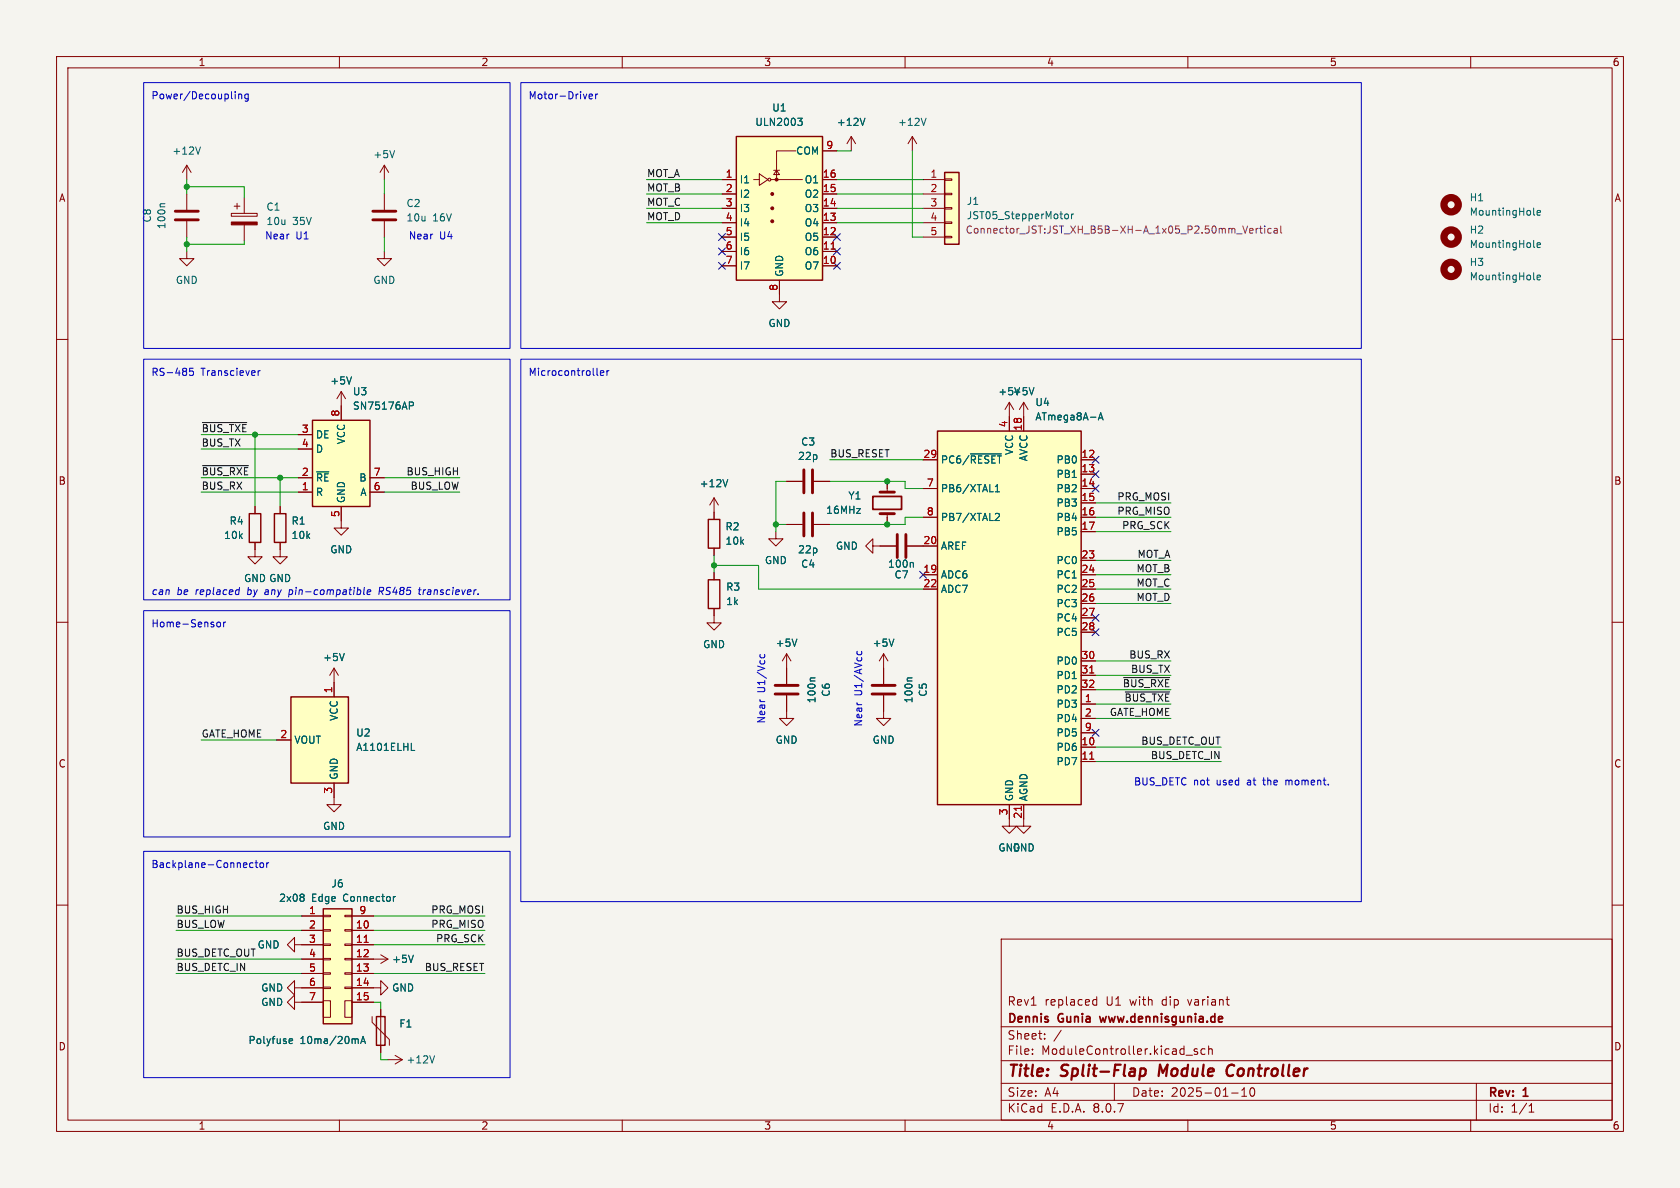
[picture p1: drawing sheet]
<svg xmlns="http://www.w3.org/2000/svg" width="297mm" height="210mm" viewBox="0 0 297 210" stroke-linecap="round" stroke-linejoin="round" font-family="sans-serif">
<path d="M0 0h297v210h-297z" fill="#f5f4ef" stroke="#f5f4ef" stroke-width=".18"/>
<g fill="none" stroke="#840000" stroke-width=".18">
<path d="M10 10h277v190h-277zM12 12h273v186h-273zM60 10v2M110 10v2M160 10v2M210 10v2M260 10v2M10 60h2M285 60h2M60.3 92.1v1.2h-1.2l1.2 1.3 1.3-1.3h-1.3M10 110h2M285 110h2"/>
<path d="M10 160h2M177 166h108v32h-108zM193.2 177.6l.3 .1 .4-.1M193.9 176.2v1.5M193.9 176.8l-.4-.1-.3 .1M285 160h2M60 198v2M110 198v2M160 198v2M177 194.5h108M177 191.5h108M177 187.5h108"/>
<path d="M177 181.5h108M182.5 186.3v.1M182.5 185.5v.1M184.7 183.6v.1M184.7 182.8v.1M187.6 182.1l-1.3 2M197 191.5v3M209.7 186.5h1.1M210 198v2M211.7 185.5l-.4-.1-.2 .2 .1 .2 .5 .2v.3h-.6M213 185.5l-.4-.1-.3 .3v.4l.2 .2h.5M213.7 185.5l.2-.1 .3 .1 .1 .9"/>
<path d="M213.7 184.9v1.5M217.7 193.2h1.2M219.5 193.8h.9M219.5 192.7l.5-.4v1.5M221.1 192.4l.2-.1a.81 .81 0 0 1 .6 .6 .81 .81 0 0 1-.3 .8l-.1 .1a.81 .81 0 0 1-.4-1.4zM260 198v2M261 191.5v6.5M270.3 196.6h.9M270.3 195.5l.4-.4v1.5"/>
</g>
<path d="M201.6 189l.2-.1 .6 .1 .2 .3-.1 .5a.66 .66 0 0 1-1 .3M201.7 188.9l-.3 2M205.1 188.2l-.3 2M217.8 188.2a1.13 1.13 0 0 0-.9 .7 1.13 1.13 0 0 0 .2 1.2l.3 .1 .5-.1" fill="none" stroke="#840000" stroke-width=".4"/>
<path d="M194.4 179.7l.3 1" fill="none" stroke="#840000" stroke-width=".3"/>
<circle cx="256.5" cy="47.6" r="1.27" fill="none" stroke="#840000" stroke-width="1.3"/>
<path d="M271.1 49.3l.2 .2M271.7 49.1l.6-.2v-.2l-.4-.1-.2 .2 .1 .6h.5" fill="none" stroke="#006464" stroke-width=".18"/>
<path d="M55.2 74.3h10.2v15.2h-10.2z" fill="#ffffc2"/>
<path d="M55.2 74.3h10.2v15.2h-10.2zM44.1 90.8h2v5.1h-2z" fill="none" stroke="#840000" stroke-width=".25"/>
<g fill="none" stroke="#840000" stroke-width=".18">
<path d="M150.5 24.1l-.8 1.3M150.5 24.1v2.6M150.5 24.1l.8 1.3M161.3 24.1l-.8 1.3M161.3 24.1v2.6M161.3 24.1l.8 1.3M52.7 76.8h2.5M52.7 79.4h2.5M60.3 71.8v2.5M45.1 95.9v2.5h-1.3l1.3 1.3 1.3-1.3h-1.3M45.1 89.5v1.3M49.5 97.2v1.2h-1.2l1.2 1.3 1.3-1.3h-1.3"/>
<path d="M52.7 87h2.5M52.7 84.5h2.5M60.3 89.5v2.6M65.4 87h2.5M65.4 84.5h2.5"/>
</g>
<path d="M152.9 20.9l-.4 1.3M163.7 20.9l-.4 1.3M72.4 71.1h.5l.2 .2-.1 .4h-.6M56 83.4h2.1" fill="none" stroke="#006464" stroke-width=".18"/>
<path d="M167 30.5h2.5v12.7h-2.5z" fill="#ffffc2"/>
<g fill="none" stroke="#840000" stroke-width=".18">
<path d="M163.2 31.8h3.8M163.2 34.3h3.8M163.2 36.8h3.8M163.2 39.4h3.8M167 39.2h1.3v.3h-1.3zM167 36.7h1.3v.3h-1.3zM167 34.2h1.3v.2h-1.3zM167 31.6h1.3v.3h-1.3zM163.2 41.9h3.8M167 41.8h1.3v.2h-1.3zM60.3 69.2l-.7 1.3M60.3 69.2v2.6"/>
<path d="M60.3 69.2l.8 1.3M59.1 118.1l-.8 1.3M59.1 118.1v2.6M59.1 118.1l.7 1.3M59.1 141v1.2h1.2l-1.2 1.3-1.3-1.3h1.3M52.1 177.2v-1.3l-1.3 1.3 1.3 1.2v-1.2h1.2M52.1 167v-1.3l-1.3 1.3 1.3 1.3v-1.3h1.2M65.8 179.7v1l3 3.1v1M67.3 178.4v7.7M68.6 187.3h2.5M69.8 186.6l1.3 .7M71.1 187.3l-1.3 .8"/>
</g>
<path d="M167 30.5h2.5v12.7h-2.5zM66.5 179.7h1.6v5.1h-1.6z" fill="none" stroke="#840000" stroke-width=".25"/>
<g fill="none" stroke="#006464" stroke-width=".18">
<path d="M188.2 38.1l.3-.3 .3 .1 .1 .2-.1 .5-.3 .1-.3-.3M189.4 37.8v.9M189.8 37.8l-.4 .3M271.1 37.9l.2 .1M271.7 37.6l.6-.1v-.2l-.4-.1-.2 .2 .1 .6h.5M271.1 43.6l.2 .2M271.7 43.3l.6-.1v-.2l-.4-.1-.2 .2 .1 .6h.5M62.1 66.6l-.4 1.3M60.9 115.5l-.5 1.3M51.1 184.3l.2 .2 .4-.1M51.1 183.8l.2-.2h.2l.2 .2v.1l-.6 .2M63.2 183.6l.1 .2v.7"/>
<path d="M63.8 184.5l.4-1.3 .4 1.3M63.9 184.1h.6M76.8 186.6l-.4 1.3"/>
</g>
<path d="M219.7 39.9l.4 1.3 .5-1.3M222.9 39.9v1.1l.3 .2M223.6 39.9v.2M226.4 39.9v1.1l.2 .2M220.9 40.8l.6-.1v-.3h-.4l-.2 .2 .1 .6h.5M222.1 40.4v.8M222.4 40.4l-.3 .2M222.7 40.4h.5M223.6 40.4v.8M224.7 40.4h-.3l-.3 .2 .1 .6h.5M225.3 40.4h.5v.8M225.8 40.7h-.4l-.2 .2 .2 .3h.4" fill="none" stroke="#840084" stroke-width=".18"/>
<g fill="none" stroke="#840000" stroke-width="1.3">
<circle cx="256.5" cy="36.2" r="1.27"/>
<circle cx="256.5" cy="41.9" r="1.27"/>
</g>
<path d="M51.4 123.2h10.2v15.2h-10.2z" fill="#ffffc2"/>
<path d="M51.4 123.2h10.2v15.2h-10.2z" fill="none" stroke="#840000" stroke-width=".25"/>
<path d="M48.9 130.8h2.5M59.1 120.7v2.5M59.1 138.4v2.6M52.1 174.6v-1.2l-1.3 1.2 1.3 1.3v-1.3h1.2M66 169.5h2.6M67.3 168.8l1.3 .7M68.6 169.5l-1.3 .8" fill="none" stroke="#840000" stroke-width=".18"/>
<path d="M72.7 132.7h.6M73.1 168.9l-.4 1.2" fill="none" stroke="#006464" stroke-width=".18"/>
<path d="M57.1 160.7h5.1v20.3h-5.1z" fill="#ffffc2"/>
<g fill="none" stroke="#840000" stroke-width=".18">
<path d="M139.1 118.1v2.8M139.1 122.9v4.1h-1.3l1.3 1.3 1.2-1.3h-1.2M156.2 125.7v1.3h-1.3l1.3 1.3 1.3-1.3h-1.3M178.4 144.8v1.3h-1.2l1.2 1.2 1.3-1.2h-1.3M181 144.8v1.3h-1.3l1.3 1.2 1.2-1.2h-1.2M53.3 161.9h3.8M53.3 164.5h3.8M53.3 167h3.8M53.3 169.5h3.8M53.3 172.1h3.8M53.3 174.6h3.8M53.3 177.2h3.8"/>
<path d="M57.1 176.9h1.3v2.9h-1.3zM57.1 174.5h1.3v.3h-1.3zM57.1 172h1.3v.2h-1.3zM57.1 169.4h1.3v.3h-1.3zM57.1 166.9h1.3v.2h-1.3zM57.1 164.3h1.3v.3h-1.3zM57.1 161.8h1.3v.3h-1.3zM61 176.9h1.2v2.9h-1.2zM61 174.5h1.2v.3h-1.2zM61 172h1.2v.2h-1.2zM61 169.4h1.2v.3h-1.2zM61 166.9h1.2v.2h-1.2z"/>
<path d="M61 164.3h1.2v.3h-1.2zM61 161.8h1.2v.3h-1.2zM62.2 161.9h3.8M62.2 164.5h3.8M62.2 167h3.8M62.2 169.5h3.8M62.2 172.1h3.8M62.2 174.6h3.8M62.2 177.2h3.8"/>
</g>
<path d="M57.1 160.7h5.1v20.3h-5.1z" fill="none" stroke="#840000" stroke-width=".25"/>
<path d="M64.4 166.6h.7" fill="none" stroke="#a90000" stroke-width=".18"/>
<path d="M144.1 119.8h-.7l-.2 .2M53.5 158.1l.3 .2-.3 .3 .3 .2v.3l-.3 .2M69.9 158.5l-.4 .2" fill="none" stroke="#006464" stroke-width=".18"/>
<path d="M137 121.2h4.1M137 122.7h4.1" fill="none" stroke="#840000" stroke-width=".51"/>
<path d="M165.7 76.2h25.4v66h-25.4z" fill="#ffffc2"/>
<path d="M165.7 76.2h25.4v66h-25.4zM48.5 90.8h2v5.1h-2zM125.2 91.8h2.1v5.1h-2.1zM125.2 102.5h2.1v5.1h-2.1z" fill="none" stroke="#840000" stroke-width=".25"/>
<g fill="none" stroke="#840000" stroke-width=".18">
<path d="M33 29.2l.8 1.3M33 29.2v2.6M33 29.2l-.7 1.3M67.9 29.2v2.6M67.9 34.3v2.8M67.9 39.1v2.8M67.9 29.2l-.7 1.3M67.9 29.2l.8 1.3M33 44.5v1.2h-1.3l1.3 1.3 1.3-1.3h-1.3M137.8 52.1v1.2h1.3l-1.3 1.3-1.3-1.3h1.3M178.4 71.1v5.1M178.4 71.1l-.7 1.3"/>
<path d="M178.4 71.1l.8 1.3M181 71.1v5.1M181 71.1l-.8 1.3M181 71.1l.7 1.3M49.5 89.5v1.3M49.5 95.9v1.3M126.2 88v3.8M126.2 96.9v1.3M126.2 88l.8 1.3M126.2 88l-.7 1.3M137.2 94v1.3h-1.3l1.3 1.2 1.2-1.2h-1.2M139.1 92.7h2.8"/>
<path d="M139.1 85.1h2.8M143.9 92.7h2.8M143.9 85.1h2.8M154.3 96.5v1.3l-1.3-1.3 1.3-1.2v1.2h4.1M156.8 85.1v1.9M156.8 90.8v1.9M160.4 96.5h5.3M163.2 81.3h2.5M163.2 86.4h2.5M163.2 91.4h2.5M191.1 81.3h2.6M191.1 83.8h2.6"/>
<path d="M191.1 86.4h2.6M191.1 88.9h2.6M191.1 91.4h2.6M191.1 94h2.6M191.1 99.1h2.6M126.2 107.6v2.5h-1.2l1.2 1.3 1.3-1.3h-1.3M126.2 101.2v1.3M139.1 115.6l-.8 1.2M139.1 115.6v2.5M139.1 115.6l.7 1.2M156.2 115.6v5.3M156.2 115.6l-.8 1.2"/>
<path d="M156.2 115.6l.8 1.2M163.2 101.6h2.5M163.2 104.1h2.5M191.1 101.6h2.6M191.1 104.1h2.6M191.1 106.7h2.6M191.1 109.2h2.6M191.1 111.8h2.6M191.1 116.8h2.6M191.1 119.4h2.6M156.2 122.9v2.8M191.1 124.5h2.6"/>
<path d="M191.1 132.1h2.6M191.1 134.6h2.6M191.1 127h2.6M191.1 121.9h2.6M191.1 129.5h2.6M178.4 142.2v2.6M181 142.2v2.6M66 174.6h1.3v-1.2l1.3 1.2-1.3 1.3v-1.3"/>
</g>
<path d="M192.6 119h.8M192.6 134.2h.8M180.6 142.5v.8" fill="none" stroke="#a90000" stroke-width=".18"/>
<g fill="none" stroke="#006464" stroke-width=".18">
<path d="M35.4 26l-.4 1.2M69.8 26.6l-.5 1.3M182.8 68.5l-.4 1.3M194.2 74.2l.4-1.2 .4 1.2M194.3 73.9h.6M128.7 84.8l-.5 1.3M161.3 99.4l.2 .2v.7M171.6 80.2h5.4M176 86.9h.7M176 86l.3-.3v1.2M176 90.9l.4-.2 .3 .4-.8 .9h.8M140.9 113l-.4 1.2"/>
<path d="M158 113l-.4 1.2M161.2 119.8h-.6l-.2 .2"/>
</g>
<path d="M65.9 38.9h4.1M65.9 37.3h4.1M142.1 83.1v4M142.1 90.7v4M143.6 83.1v4M143.6 90.7v4M155.6 87h2.5M155.6 90.8h2.5M158.6 94.5v4.1M160.1 94.5v4.1M154.2 121.2h4M154.2 122.7h4" fill="none" stroke="#840000" stroke-width=".51"/>
<path d="M154.3 87.8h5.1v2.2h-5.1z" fill="none" stroke="#840000" stroke-width=".3"/>
<path d="M130.2 24.1h15.2v25.4h-15.2z" fill="#ffffc2"/>
<path d="M130.2 24.1h15.2v25.4h-15.2z" fill="none" stroke="#840000" stroke-width=".25"/>
<g fill="none" stroke="#840000" stroke-width=".18">
<path d="M33 34.3v2.8M33 39.1v2.8M40.9 37.7h4.6v.5h-4.6zM41.4 36.4h1M41.9 35.9v1.1M43.2 34.9v2.8M43.2 39.8v2.7M127.6 31.8h2.6M127.6 39.4h2.6M127.6 36.8h2.6M127.6 34.3h2.6M133.2 31.8h1"/>
<path d="M134.2 30.7l1.6 1.1-1.6 1zM136.3 31.8h5.6M136.8 30.1h1M137.3 30.1l.5 .8h-1zM140.7 26.7h-3.4v5.1M145.4 31.8h2.6M145.4 39.4h2.6M145.4 36.8h2.6M145.4 34.3h2.6M145.4 26.7h2.6M67.9 44.5v1.2h-1.2l1.2 1.3 1.3-1.3h-1.3M127.6 47h2.6"/>
<path d="M127.6 44.5h2.6M127.6 41.9h2.6M137.8 49.5v2.6M145.4 47h2.6M145.4 44.5h2.6M145.4 41.9h2.6M52.7 76.8h2.5M52.7 79.4h2.5M60.3 71.8v2.5M178.4 73.7v2.5M181 73.7v2.5M45.1 89.5v1.3"/>
<path d="M45.1 95.9v1.3M49.5 89.5v1.3M49.5 95.9v1.3M52.7 87h2.5M52.7 84.5h2.5M60.3 89.5v2.6M65.4 87h2.5M65.4 84.5h2.5M126.2 90.6v1.2M126.2 96.9v1.3M139.1 85.1h2.8M139.1 92.7h2.8"/>
<path d="M143.9 85.1h2.8M143.9 92.7h2.8M155.6 96.5h2.8M156.8 85.1v1.3M156.8 91.4v1.3M160.4 96.5h5.3M163.2 81.3h2.5M163.2 86.4h2.5M163.2 91.4h2.5M191.1 81.3h2.6M191.1 83.8h2.6M191.1 86.4h2.6"/>
<path d="M191.1 88.9h2.6M191.1 91.4h2.6M191.1 94h2.6M191.1 99.1h2.6M126.2 101.2v1.3M126.2 107.6v1.2M139.1 118.1v2.8M156.2 118.1v2.8M163.2 101.6h2.5M163.2 104.1h2.5M191.1 101.6h2.6M191.1 104.1h2.6"/>
<path d="M191.1 106.7h2.6M191.1 109.2h2.6M191.1 111.8h2.6M191.1 116.8h2.6M191.1 119.4h2.6M48.9 130.8h2.5M59.1 120.7v2.5M59.1 138.4v2.6M139.1 122.9v2.8M156.2 122.9v2.8M191.1 124.5h2.6M191.1 132.1h2.6"/>
<path d="M191.1 134.6h2.6M191.1 127h2.6M191.1 121.9h2.6M191.1 129.5h2.6M178.4 142.2v2.6M181 142.2v2.6M53.3 161.9h3.8M53.3 164.5h3.8M53.3 167h3.8M53.3 169.5h3.8M53.3 172.1h3.8M53.3 174.6h3.8"/>
<path d="M53.3 177.2h3.8M62.2 161.9h3.8M62.2 164.5h3.8M62.2 167h3.8M62.2 169.5h3.8M62.2 172.1h3.8M62.2 174.6h3.8M62.2 177.2h3.8M67.3 178.4v1.3M67.3 184.8v1.3"/>
<circle cx="136" cy="31.7" r=".25"/>
</g>
<g fill="#840000" stroke="#840000" stroke-width=".18">
<path d="M40.9 39.2h4.6v.6h-4.6z"/>
<circle cx="136.5" cy="39.1" r=".25"/>
<circle cx="136.5" cy="36.8" r=".25"/>
<circle cx="136.5" cy="34.3" r=".25"/>
<circle cx="137.3" cy="31.7" r=".25"/>
</g>
<path d="M146.9 44h.8M192.6 119h.8M192.6 134.2h.8M180.6 142.5v.8M64.4 166.6h.7" fill="none" stroke="#a90000" stroke-width=".18"/>
<g fill="none" stroke="#006464" stroke-width=".18">
<path d="M29.2 36h-.7l-.2 .2M141 20.9h.8l-.4 .5 .4 .1v.4l-.2 .3h-.4M152.9 20.9l-.4 1.3M62.1 66.6l-.4 1.3M72.4 71.1h.5l.2 .2-.1 .4h-.6M182.8 68.5l-.4 1.3M194.2 74.2l.4-1.2 .4 1.2M194.3 73.9h.6M56 83.4h2.1M128.7 84.8l-.5 1.3M161.3 99.4l.2 .2v.7M171.6 80.2h5.4"/>
<path d="M176 86.9h.7M176 86l.3-.3v1.2M176 90.9l.4-.2 .3 .4-.8 .9h.8M60.9 115.5l-.5 1.3M140.9 113l-.4 1.2M144.1 119.8h-.7l-.2 .2M158 113l-.4 1.2M161.2 119.8h-.6l-.2 .2M72.7 132.7h.6M53.5 158.1l.3 .2-.3 .3 .3 .2v.3l-.3 .2M69.9 158.5l-.4 .2M73.1 168.9l-.4 1.2"/>
<path d="M51.1 184.3l.2 .2 .4-.1M51.1 183.8l.2-.2h.2l.2 .2v.1l-.6 .2M63.2 183.6l.1 .2v.7M63.8 184.5l.4-1.3 .4 1.3M63.9 184.1h.6"/>
</g>
<path d="M31 38.9h4.1M31 37.3h4.1" fill="none" stroke="#840000" stroke-width=".51"/>
<path d="M35.8 74.7h7.8M35.8 82.3h8.1M198.6 119.8h8.2M198.9 122.3h7.9" fill="none" stroke="#0f0f0f" stroke-width=".18"/>
<g fill="none" stroke="#0000c2" stroke-width=".18">
<path d="M25.4 14.6h64.8v47h-64.8zM41.6 16.2v.1M41.6 16.6v.9M42.2 16.7l.2-.1 .3 .1v.8M42.2 16.6v.9M43.9 16.7l-.4-.1-.2 .3 .1 .5h.5M43.9 16.6v1.1l-.3 .2-.3-.1M92.1 14.6h148.6v47h-148.6zM104.1 17.1l.7-.2-.1-.2-.4-.1-.2 .2 .1 .6h.5M105.3 16.6v.9M105.7 16.6l-.4 .3M25.4 63.5h64.8v42.5h-64.8z"/>
<path d="M34.1 65.1h-.6v.6l.2-.1h.4l.1 .2-.1 .4-.1 .2-.5-.2M45.6 65.5v.9M46 65.5l-.4 .3M92.1 63.5h148.6v95.9h-148.6zM105.5 66.2l.2 .2M106.1 65.9l.6-.1v-.2l-.4-.1-.2 .2 .1 .6h.5M107.3 65.5v.9M107.7 65.5l-.4 .3M25.4 108h64.8v40h-64.8zM38.4 110h.3l.3 .2v.4l-.3 .2h-.3l-.1-.2zM39.5 110v.8M39.9 110l-.4 .2"/>
<path d="M42.2 104.3h.1M42.3 103.8l-.1 1.3M51.1 105l.1 .1M51.2 104.3l-.2 1.2M64.4 103.8l-.1 1.1 .1 .2M64.9 104.7l.6-.1v-.3h-.4l-.2 .1v.6h.5M67.1 104.5h.4M67.6 103.8h-.5l-.1 1.3M74 104.3h.5M74.2 103.8l-.1 1.1 .3 .2M134.4 115.7v.3l.1 .2M135.1 115.7l.1 .3-.1 .2"/>
<path d="M151.6 115.1v.5M152.3 115.1v.5M227.3 137.9v.9M227.5 137.9l-.2 .1M25.4 150.5h64.8v40h-64.8zM44.2 153.3h.5M44.2 152.6h.5M45.1 152.5h.5M45.3 152.1v1.1l.3 .2M46 152.6l.2-.1 .3 .1 .1 .5-.1 .2-.3 .1-.2-.2zM47.2 152.5v.9M47.5 152.5l-.3 .3"/>
</g>
<g fill="none" stroke="#009600" stroke-width=".18">
<path d="M33 33h10.2v1.9M33 31.8v2.5M67.9 31.8v2.5M114.3 39.4h13.3M114.3 36.8h13.3M114.3 34.3h13.3M114.3 31.8h13.3M148 26.7h2.5M148 39.4h15.2M148 36.8h15.2M148 34.3h15.2M148 31.8h15.2"/>
<path d="M161.3 26.7v15.2h1.9M33 41.9v2.6M43.2 42.5v.7h-10.2M67.9 41.9v2.6M35.6 79.4h17.1M35.6 76.8h17.1M45.1 76.8v12.7M35.6 84.5h17.1M35.6 87h17.1M49.5 84.5v5M67.9 84.5h13.4M67.9 87h13.4"/>
<path d="M126.2 99.9h7.9v4.2h29.1M126.2 98.2v3M137.2 92.7h1.9M139.1 85.1h-1.9v8.9M146.7 85.1h13.3v1.3h3.2M146.7 81.3h16.5M163.2 91.4h-3.2v1.3h-13.3M193.7 99.1h13.3M193.7 94h13.3M193.7 88.9h13.3M193.7 91.4h13.3M193.7 104.1h13.3"/>
<path d="M193.7 119.4h13.3M193.7 116.8h13.3M193.7 101.6h13.3M193.7 106.7h13.3M35.6 130.8h13.3M193.7 127h13.3M193.7 121.9h13.3M193.7 132.1h22.2M193.7 124.5h13.3M193.7 134.6h22.2M31.1 161.9h22.2M31.1 164.5h22.2"/>
<path d="M31.1 172.1h22.2M31.1 169.5h22.2M66 161.9h19.7M66 177.2h1.3v1.2M66 164.5h19.7M66 172.1h19.7M66 167h19.7M67.3 186.1v1.2h1.3"/>
</g>
<g fill="none" stroke="#000084" stroke-width=".18">
<path d="M127 41.3l1.2 1.2M127 43.8l1.2 1.3M127 46.4l1.2 1.2M128.2 41.3l-1.2 1.2M128.2 43.8l-1.2 1.3M128.2 46.4l-1.2 1.2M147.3 43.8l1.3 1.3M147.3 41.3l1.3 1.2M147.3 46.4l1.3 1.2M148.6 43.8l-1.3 1.3M148.6 41.3l-1.3 1.2M148.6 46.4l-1.3 1.2"/>
<path d="M193.1 85.8l1.2 1.2M193.1 83.2l1.2 1.2M193.1 80.7l1.2 1.2M194.3 85.8l-1.2 1.2M194.3 83.2l-1.2 1.2M194.3 80.7l-1.2 1.2M162.6 101l1.2 1.2M163.8 101l-1.2 1.2M193.1 111.2l1.2 1.2M193.1 108.6l1.2 1.2M194.3 111.2l-1.2 1.2M194.3 108.6l-1.2 1.2"/>
<path d="M193.1 128.9l1.2 1.2M194.3 128.9l-1.2 1.2"/>
</g>
<g fill="#009600" stroke="#009600" stroke-width=".18">
<circle cx="33" cy="43.2" r=".46"/>
<circle cx="33" cy="33" r=".46"/>
<circle cx="156.8" cy="92.7" r=".46"/>
<circle cx="156.8" cy="85.1" r=".46"/>
<circle cx="137.2" cy="92.7" r=".46"/>
<circle cx="126.2" cy="99.9" r=".46"/>
<circle cx="49.5" cy="84.5" r=".46"/>
</g>
<g font-size="2.8" fill="#840000">
<text x="178" y="190.9">Title:</text>
<text x="187.7" y="190.9">Split-Flap</text>
<text x="205.7" y="190.9">Module</text>
<text x="218.5" y="190.9">Controller</text>
</g>
<g font-size="2.1" fill="#840000">
<text x="178" y="178">Rev1</text>
<text x="184.7" y="178">replaced</text>
<text x="195.6" y="178">U1</text>
<text x="199.9" y="178">with</text>
<text x="205.7" y="178">dip</text>
<text x="210.4" y="178">variant</text>
<text x="178" y="184">Sheet:</text>
<text x="178" y="181.2">Dennis</text>
<text x="187.2" y="181.2">Gunia</text>
<text x="195.2" y="181.2">www.dennisgunia.de</text>
<text x="178" y="186.7">File:</text>
<text x="184.1" y="186.7">ModuleController.kicad_sch</text>
<text x="178" y="196.9">KiCad</text>
<text x="178" y="194.1">Size:</text>
<text x="184.7" y="194.1">A4</text>
<text x="185.7" y="196.9">E.D.A.</text>
<text x="193.3" y="196.9">8.0.7</text>
<text x="200" y="194.1">Date:</text>
<text x="207" y="194.1">2025-01-10</text>
<text x="263" y="194.3">Rev:</text>
<text x="263" y="196.9">Id:</text>
<text x="267.1" y="196.9">1/1</text>
<text x="269.4" y="194.3">1</text>
</g>
<g font-size="1.8" fill="#840000">
<text x="35" y="11.9">1</text>
<text x="85" y="11.9">2</text>
<text x="135" y="11.9">3</text>
<text x="185" y="11.9">4</text>
<text x="235" y="11.9">5</text>
<text x="285" y="11.9">6</text>
<text x="10.3" y="35.9">A</text>
<text x="285.3" y="35.9">A</text>
<text x="10.3" y="85.9">B</text>
<text x="285.3" y="85.9">B</text>
<text x="10.3" y="135.9">C</text>
<text x="285.3" y="135.9">C</text>
<text x="10.3" y="185.9">D</text>
<text x="285.3" y="185.9">D</text>
<text x="35" y="199.9">1</text>
<text x="85" y="199.9">2</text>
<text x="135" y="199.9">3</text>
<text x="185" y="199.9">4</text>
<text x="235" y="199.9">5</text>
<text x="285" y="199.9">6</text>
</g>
<g font-size="1.8" fill="#0000c2">
<text x="26.7" y="17.8">Power/Decoupling</text>
<text x="93.3" y="17.8">Motor-Driver</text>
<text x="46.8" y="42.5">Near</text>
<text x="52.3" y="42.5">U1</text>
<text x="72.2" y="42.5">Near</text>
<text x="77.7" y="42.5">U4</text>
<text x="26.7" y="66.7">RS-485</text>
<text x="35.5" y="66.7">Transciever</text>
<text x="93.3" y="66.7">Microcontroller</text>
<text x="26.7" y="105.4">can</text>
<text x="31.2" y="105.4">be</text>
<text x="34.6" y="105.4">replaced</text>
<text x="44" y="105.4">by</text>
<text x="47.3" y="105.4">any</text>
<text x="51.7" y="105.4">pin-compatible</text>
<text x="67.8" y="105.4">RS485</text>
<text x="75.1" y="105.4">transciever.</text>
<text x="26.7" y="111.1">Home-Sensor</text>
<text x="135.5" y="122.5" transform="rotate(-90 135.5 122.5)">U1/Vcc</text>
<text x="152.6" y="123" transform="rotate(-90 152.6 123)">U1/AVcc</text>
<text x="135.5" y="128" transform="rotate(-90 135.5 128)">Near</text>
<text x="152.6" y="128.5" transform="rotate(-90 152.6 128.5)">Near</text>
<text x="200.4" y="139">BUS_DETC not</text>
<text x="215.2" y="139">used</text>
<text x="220.8" y="139">at</text>
<text x="223.8" y="139">the</text>
<text x="227.9" y="139">moment.</text>
<text x="26.7" y="153.6">Backplane-Connector</text>
</g>
<g font-size="1.8" fill="#006464">
<text x="133.4" y="22.5">ULN2003</text>
<text x="136.4" y="19.9">U1</text>
<text x="147.9" y="22.5">+12V</text>
<text x="158.6" y="22.5">+12V</text>
<text x="30.4" y="27.5">+12V</text>
<text x="65.9" y="28.2">+5V</text>
<text x="140.7" y="27.5">COM</text>
<text x="130.7" y="32.6">I1</text>
<text x="130.7" y="35.2">I2</text>
<text x="142.2" y="35.2">O2</text>
<text x="142.2" y="32.6">O1</text>
<text x="259.7" y="35.8">H1</text>
<text x="26.9" y="39.4" transform="rotate(-90 26.9 39.4)">C8</text>
<text x="29.4" y="40.6" transform="rotate(-90 29.4 40.6)">100n</text>
<text x="47" y="37.4">C1</text>
<text x="47" y="40">10u</text>
<text x="51.7" y="40">35V</text>
<text x="71.8" y="36.8">C2</text>
<text x="71.8" y="39.3">10u</text>
<text x="76.5" y="39.3">16V</text>
<text x="130.7" y="37.7">I3</text>
<text x="130.7" y="40.2">I4</text>
<text x="142.2" y="40.2">O4</text>
<text x="142.2" y="37.7">O3</text>
<text x="170.8" y="36.4">J1</text>
<text x="170.8" y="39">JST05_StepperMotor</text>
<text x="259.7" y="41.5">H2</text>
<text x="259.7" y="38.3">MountingHole</text>
<text x="130.7" y="42.8">I5</text>
<text x="130.7" y="45.3">I6</text>
<text x="130.7" y="47.9">I7</text>
<text x="142.2" y="47.9">O7</text>
<text x="142.2" y="45.3">O6</text>
<text x="142.2" y="42.8">O5</text>
<text x="259.7" y="47.2">H3</text>
<text x="259.7" y="44">MountingHole</text>
<text x="31" y="50.4">GND</text>
<text x="65.9" y="50.4">GND</text>
<text x="138.7" y="49" transform="rotate(-90 138.7 49)">GND</text>
<text x="259.7" y="49.8">MountingHole</text>
<text x="135.8" y="58">GND</text>
<text x="58.3" y="68.2">+5V</text>
<text x="62.3" y="70.1">U3</text>
<text x="176.4" y="70.1">+5V+5V</text>
<text x="182.9" y="72">U4</text>
<text x="55.8" y="77.7">DE</text>
<text x="62.3" y="72.6">SN75176AP</text>
<text x="182.9" y="74.5">ATmega8A-A</text>
<text x="55.8" y="80.2">D</text>
<text x="61.2" y="78.6" transform="rotate(-90 61.2 78.6)">VCC</text>
<text x="141" y="81.5">22p</text>
<text x="141.5" y="79">C3</text>
<text x="166.2" y="82.1">PC6/~{RESET}</text>
<text x="179.3" y="80.5" transform="rotate(-90 179.3 80.5)">VCC</text>
<text x="181.8" y="81.6" transform="rotate(-90 181.8 81.6)">AVCC</text>
<text x="186.7" y="82.1">PB0</text>
<text x="55.8" y="87.9">R</text>
<text x="55.8" y="85.3">~{RE}</text>
<text x="61.2" y="89" transform="rotate(-90 61.2 89)">GND</text>
<text x="63.4" y="85.3">B</text>
<text x="63.6" y="87.9">A</text>
<text x="123.6" y="86.3">+12V</text>
<text x="149.9" y="88.5">Y1</text>
<text x="166.2" y="87.2">PB6/XTAL1</text>
<text x="186.7" y="84.7">PB1</text>
<text x="186.7" y="87.2">PB2</text>
<text x="186.7" y="89.8">PB3</text>
<text x="39.5" y="95.5">10k</text>
<text x="40.5" y="92.9">R4</text>
<text x="51.4" y="92.9">R1</text>
<text x="51.4" y="95.5">10k</text>
<text x="128.2" y="94">R2</text>
<text x="146" y="91">16MHz</text>
<text x="166.2" y="92.3">PB7/XTAL2</text>
<text x="186.7" y="92.3">PB4</text>
<text x="186.7" y="94.8">PB5</text>
<text x="58.3" y="98">GND</text>
<text x="128.2" y="96.5">10k</text>
<text x="135.1" y="99.9">GND</text>
<text x="141" y="98">22p</text>
<text x="141.5" y="100.6">C4</text>
<text x="147.7" y="97.4">GND</text>
<text x="156.9" y="100.6">100n</text>
<text x="166.2" y="97.4">AREF</text>
<text x="186.7" y="99.9">PC0</text>
<text x="43" y="103.1">GND GND</text>
<text x="128.3" y="104.6">R3</text>
<text x="128.3" y="107.2">1k</text>
<text x="158" y="102.5">C7</text>
<text x="166.2" y="102.5">ADC6</text>
<text x="166.2" y="105">ADC7</text>
<text x="186.7" y="102.5">PC1</text>
<text x="186.7" y="105">PC2</text>
<text x="186.7" y="107.5">PC3</text>
<text x="186.7" y="110.1">PC4</text>
<text x="186.7" y="112.6">PC5</text>
<text x="57" y="117.1">+5V</text>
<text x="124.2" y="114.8">GND</text>
<text x="137" y="114.5">+5V</text>
<text x="154.2" y="114.5">+5V</text>
<text x="186.7" y="117.7">PD0</text>
<text x="144.4" y="124.4" transform="rotate(-90 144.4 124.4)">100n</text>
<text x="146.9" y="123.3" transform="rotate(-90 146.9 123.3)">C6</text>
<text x="161.5" y="124.4" transform="rotate(-90 161.5 124.4)">100n</text>
<text x="164.1" y="123.3" transform="rotate(-90 164.1 123.3)">C5</text>
<text x="186.7" y="125.3">PD3</text>
<text x="186.7" y="120.2">PD1</text>
<text x="186.7" y="122.8">PD2</text>
<text x="51.9" y="131.7">VOUT</text>
<text x="59.9" y="127.5" transform="rotate(-90 59.9 127.5)">VCC</text>
<text x="62.9" y="130.4">U2</text>
<text x="137" y="131.7">GND</text>
<text x="154.2" y="131.7">GND</text>
<text x="186.7" y="127.9">PD4</text>
<text x="186.7" y="130.4">PD5</text>
<text x="59.9" y="137.9" transform="rotate(-90 59.9 137.9)">GND</text>
<text x="62.9" y="132.9">A1101ELHL</text>
<text x="186.7" y="132.9">PD6</text>
<text x="186.7" y="135.5">PD7</text>
<text x="179.3" y="141.7" transform="rotate(-90 179.3 141.7)">GND</text>
<text x="181.8" y="141.7" transform="rotate(-90 181.8 141.7)">AGND</text>
<text x="57" y="146.9">GND</text>
<text x="176.4" y="150.7">GND</text>
<text x="178.9" y="150.7">GND</text>
<text x="49.2" y="159.6">2x08</text>
<text x="55.1" y="159.6">Edge</text>
<text x="58.5" y="157.1">J6</text>
<text x="60.8" y="159.6">Connector</text>
<text x="45.4" y="167.9">GND</text>
<text x="69.2" y="170.4">+5V</text>
<text x="46.1" y="178">GND</text>
<text x="46.1" y="175.5">GND</text>
<text x="69.2" y="175.5">GND</text>
<text x="43.8" y="184.8">Polyfuse</text>
<text x="53" y="184.8">10ma/20mA</text>
<text x="70.5" y="181.8">F1</text>
<text x="71.8" y="188.2">+12V</text>
</g>
<g font-size="1.8" fill="#a90000">
<text x="146" y="26.4">9</text>
<text x="128.2" y="31.5">1</text>
<text x="128.2" y="34">2</text>
<text x="145.4" y="34">15</text>
<text x="145.4" y="31.5">16</text>
<text x="164.4" y="31.5">1</text>
<text x="164.4" y="34">2</text>
<text x="128.2" y="36.6">3</text>
<text x="128.2" y="39.1">4</text>
<text x="128.2" y="41.7">5</text>
<text x="145.4" y="41.7">12</text>
<text x="145.4" y="39.1">13</text>
<text x="145.4" y="36.6">14</text>
<text x="164.4" y="36.6">3</text>
<text x="164.4" y="39.1">4</text>
<text x="164.4" y="41.7">5</text>
<text x="128.2" y="44.2">6</text>
<text x="128.2" y="46.7">7</text>
<text x="145.4" y="46.7">10</text>
<text x="145.4" y="44.2">11</text>
<text x="137.5" y="51.5" transform="rotate(-90 137.5 51.5)">8</text>
<text x="53.3" y="76.6">3</text>
<text x="60.1" y="73.7" transform="rotate(-90 60.1 73.7)">8</text>
<text x="178.2" y="75.6" transform="rotate(-90 178.2 75.6)">4</text>
<text x="180.7" y="76.2" transform="rotate(-90 180.7 76.2)">18</text>
<text x="53.3" y="79.1">4</text>
<text x="163.2" y="81">29</text>
<text x="191.1" y="81">12</text>
<text x="191.1" y="83.6">13</text>
<text x="53.3" y="86.7">1</text>
<text x="53.3" y="84.2">2</text>
<text x="66" y="86.7">6</text>
<text x="66" y="84.2">7</text>
<text x="163.8" y="86.1">7</text>
<text x="191.1" y="86.1">14</text>
<text x="191.1" y="88.6">15</text>
<text x="60.1" y="91.5" transform="rotate(-90 60.1 91.5)">5</text>
<text x="163.8" y="91.2">8</text>
<text x="191.1" y="91.2">16</text>
<text x="191.1" y="93.7">17</text>
<text x="163.2" y="101.3">19</text>
<text x="163.2" y="96.3">20</text>
<text x="191.1" y="98.8">23</text>
<text x="191.1" y="101.3">24</text>
<text x="163.2" y="103.9">22</text>
<text x="191.1" y="103.9">25</text>
<text x="191.1" y="106.4">26</text>
<text x="191.1" y="109">27</text>
<text x="191.1" y="111.5">28</text>
<text x="191.1" y="116.6">30</text>
<text x="191.1" y="119.1">31</text>
<text x="58.8" y="122.6" transform="rotate(-90 58.8 122.6)">1</text>
<text x="191.1" y="121.7">32</text>
<text x="191.7" y="124.2">1</text>
<text x="49.5" y="130.6">2</text>
<text x="191.1" y="131.8">10</text>
<text x="191.7" y="126.7">2</text>
<text x="191.7" y="129.3">9</text>
<text x="191.1" y="134.4">11</text>
<text x="58.8" y="140.4" transform="rotate(-90 58.8 140.4)">3</text>
<text x="178.2" y="144.2" transform="rotate(-90 178.2 144.2)">3</text>
<text x="180.7" y="144.8" transform="rotate(-90 180.7 144.8)">21</text>
<text x="54.5" y="161.7">1</text>
<text x="63.4" y="161.7">9</text>
<text x="54.5" y="164.2">2</text>
<text x="54.5" y="166.8">3</text>
<text x="62.8" y="164.2">10</text>
<text x="62.8" y="166.8">11</text>
<text x="54.5" y="169.3">4</text>
<text x="54.5" y="171.8">5</text>
<text x="62.8" y="169.3">12</text>
<text x="62.8" y="171.8">13</text>
<text x="54.5" y="174.4">6</text>
<text x="54.5" y="176.9">7</text>
<text x="62.8" y="174.4">14</text>
<text x="62.8" y="176.9">15</text>
</g>
<g font-size="1.8" fill="#0f0f0f">
<text x="114.3" y="33.9">MOT_B</text>
<text x="114.3" y="31.4">MOT_A</text>
<text x="114.3" y="36.5">MOT_C</text>
<text x="114.3" y="39">MOT_D</text>
<text x="35.6" y="79">BUS_TX</text>
<text x="146.7" y="80.9">BUS_RESET</text>
<text x="35.6" y="86.6">BUS_RX</text>
<text x="35.6" y="84.1">~{BUS_RXE}</text>
<text x="71.8" y="84.1">BUS_HIGH</text>
<text x="72.5" y="86.6">BUS_LOW</text>
<text x="197.4" y="88.6">PRG_MOSI</text>
<text x="197.4" y="91.1">PRG_MISO</text>
<text x="198.3" y="93.6">PRG_SCK</text>
<text x="200.8" y="101.3">MOT_B</text>
<text x="201" y="98.7">MOT_A</text>
<text x="200.8" y="106.3">MOT_D</text>
<text x="200.8" y="103.8">MOT_C</text>
<text x="199.5" y="116.5">BUS_RX</text>
<text x="199.9" y="119">BUS_TX</text>
<text x="198.4" y="121.6">~{BUS_RXE}</text>
<text x="198.7" y="124.1">~{BUS_TXE}</text>
<text x="35.6" y="130.5">GATE_HOME</text>
<text x="196.1" y="126.7">GATE_HOME</text>
<text x="201.7" y="131.7">BUS_DETC_OUT</text>
<text x="203.4" y="134.3">BUS_DETC_IN</text>
<text x="31.1" y="161.6">BUS_HIGH</text>
<text x="76.1" y="161.6">PRG_MOSI</text>
<text x="31.1" y="164.1">BUS_LOW</text>
<text x="76.1" y="164.1">PRG_MISO</text>
<text x="77" y="166.7">PRG_SCK</text>
<text x="31.1" y="169.2">BUS_DETC_OUT</text>
<text x="31.1" y="171.7">BUS_DETC_IN</text>
<text x="75" y="171.7">BUS_RESET</text>
</g>
<text font-size="1.8" fill="#840084" x="170.6" y="41.5">Connector_JST:JST_XH_B5B-XH-A_1x05_P2.50mm_Vertical</text>
<text font-size="1.8" fill="#009600" x="35.6" y="76.5">~{BUS_TXE}</text>
</svg>
